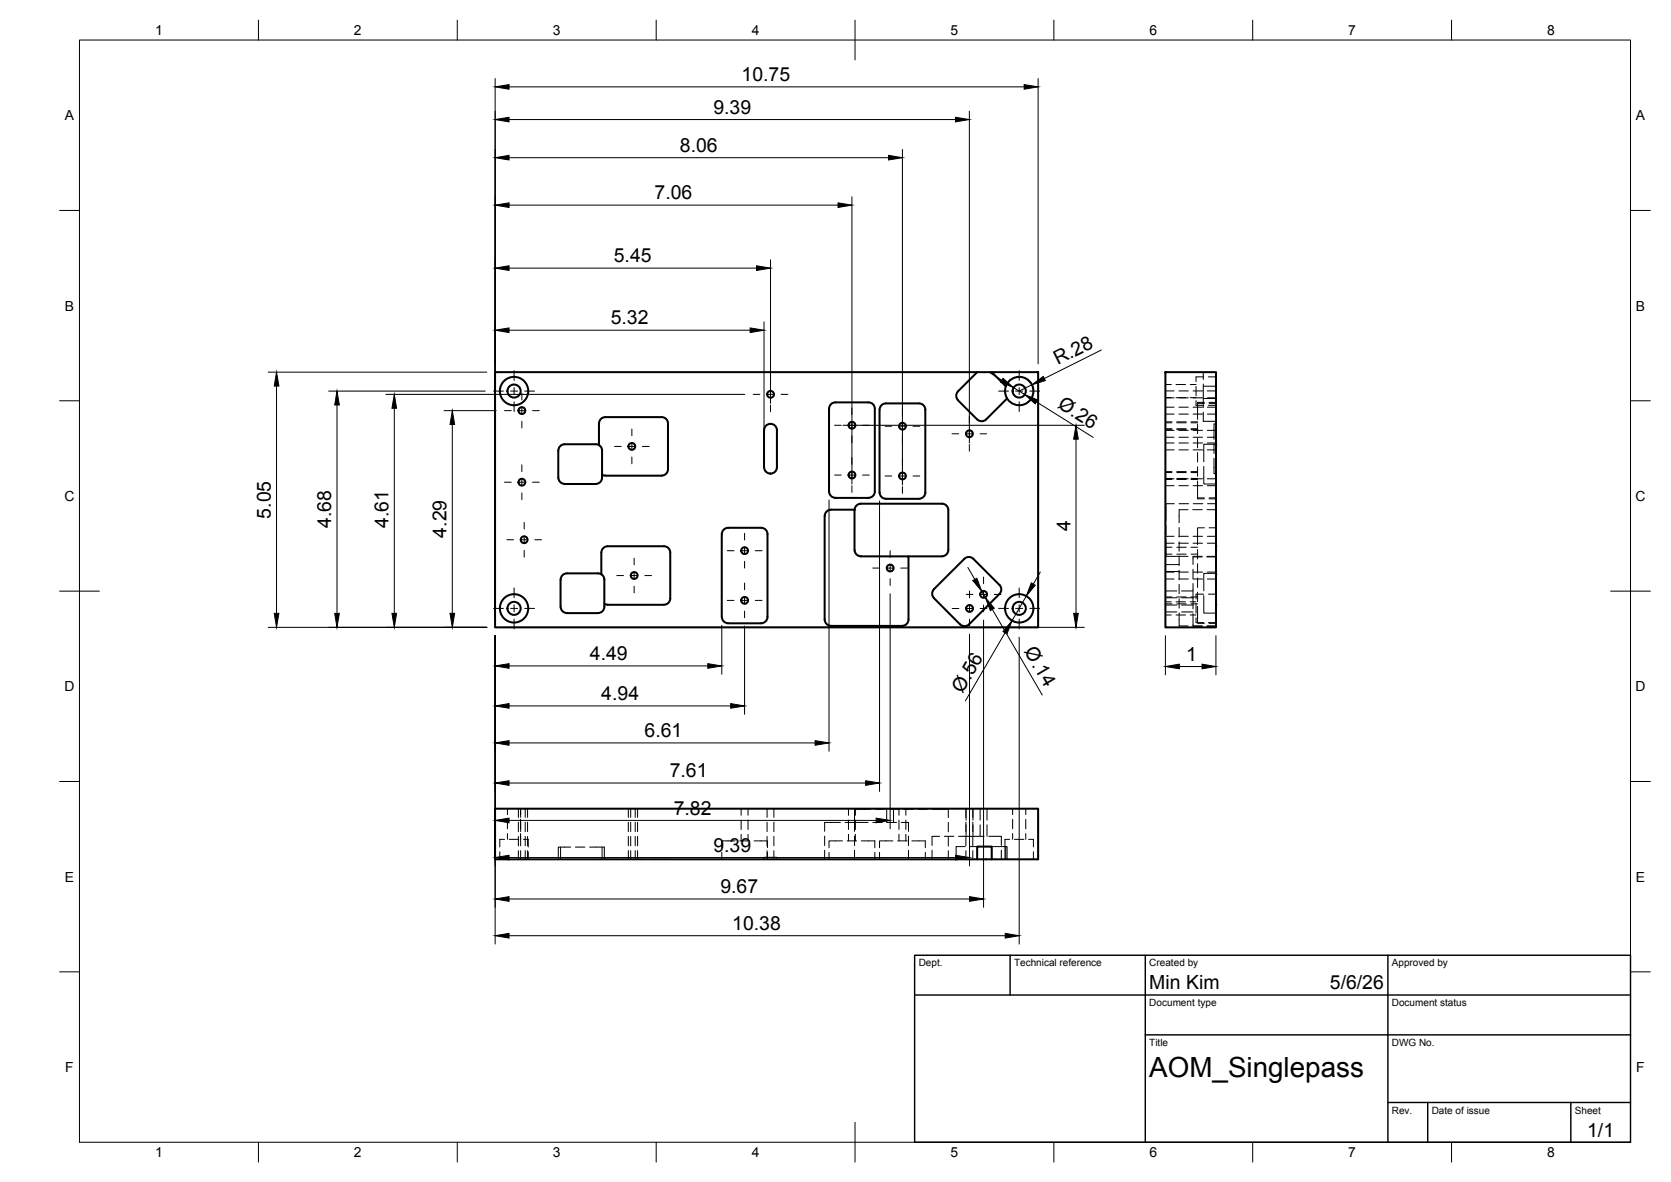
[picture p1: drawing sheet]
<svg xmlns="http://www.w3.org/2000/svg" width="420mm" height="297mm" viewBox="0 0 420 297" stroke-linecap="round" stroke-linejoin="round" font-family="sans-serif">
<!-- layer: Visible -->
<g fill="none" stroke="#000" stroke-width=".51">
<path d="M124.5 93.5h136.5v64.2h-136.5zM240.9 98.3a1.58 1.58 0 0 0 0 2.3l4.8 4.8a1.63 1.63 0 0 0 2.3 0l5.2-5.3M245.7 93.5l-4.8 4.8M249.4 93.5l3.5 3.6M293 93.5h12.8v64.2h-12.8zM142 111.6h7.8l.8 .3M142 111.6a1.58 1.58 0 0 0-1.6 1.6v6.8a1.62 1.62 0 0 0 1.6 1.6M150.6 111.9v-5.5a1.58 1.58 0 0 1 1.6-1.6h14.2a1.58 1.58 0 0 1 1.6 1.6v11.5a1.58 1.58 0 0 1-1.6 1.6M150.6 111.9a1.58 1.58 0 0 1 .8 1.3v6.1a1.76 1.76 0 0 1-1.6 2.3h-7.8M151.4 119.3l.8 .2M152.2 119.5h14.2M193.7 106.5a1.58 1.58 0 0 0-1.6 1.6v9.3a1.62 1.62 0 0 0 1.6 1.6"/>
<path d="M193.7 119h.1M193.8 106.5a1.58 1.58 0 0 1 1.5 1.6v9.3a1.58 1.58 0 0 1-1.5 1.6M209.1 101.4l.9-.3h8.4a1.58 1.58 0 0 1 1.6 1.6v20.8a1.58 1.58 0 0 1-1.6 1.6h-8.4a1.61 1.61 0 0 1-1.6-1.6l.1-20.8 .1-.5zM222.7 101.4h8.4a1.58 1.58 0 0 1 1.6 1.6v20.8a1.58 1.58 0 0 1-1.6 1.5l-8.4 .1M222.7 101.4a1.61 1.61 0 0 0-1.6 1.6l.1 20.8a1.58 1.58 0 0 0 1.5 1.5M151.2 138.9v5.4M152.8 137.3h14.2a1.58 1.58 0 0 1 1.5 1.5v11.6M152.8 137.3a1.58 1.58 0 0 0-1.6 1.5M183.1 132.6h8.3a1.58 1.58 0 0 1 1.6 1.6v20.9M183.1 132.6a1.58 1.58 0 0 0-1.6 1.6v20.9M214.9 128.1h-6a1.61 1.61 0 0 0-1.6 1.6l.1 26a1.58 1.58 0 0 0 1.5 1.6h17.9a1.62 1.62 0 0 0 1.6-1.6v-15.9h-11.9M216.5 126.6h20.4a1.58 1.58 0 0 1 1.5 1.6v10a1.58 1.58 0 0 1-1.5 1.6h-8.5"/>
<path d="M216.5 126.6a1.58 1.58 0 0 0-1.6 1.6v10a1.62 1.62 0 0 0 1.6 1.6M140.9 145.7v6.8M151.2 144.3a1.58 1.58 0 0 1 .8 1.4v6.1a1.76 1.76 0 0 1-1.6 2.3h-7.9a1.62 1.62 0 0 1-1.5-1.6M151.2 144.3l-.8-.2h-7.9a1.58 1.58 0 0 0-1.5 1.6M152 151.7l.8 .3M152.8 152h14.1M168.5 150.4a1.58 1.58 0 0 1-1.5 1.6M181.5 155a1.58 1.58 0 0 0 1.6 1.6M193 155a1.58 1.58 0 0 1-1.6 1.6h-8.3M234.8 148.1l7.7-7.7a1.57 1.57 0 0 1 2.2 0l6.6 6.6a1.58 1.58 0 0 1 0 2.2l-7.7 7.7a1.6 1.6 0 0 1-2.2 0M234.8 148.1a1.58 1.58 0 0 0 0 2.2l6.6 6.6M124.5 203.2h136.5v12.7h-11.6v-3.1h-3.7v3.1h-121.2z"/>
<path d="M245.7 215.9h3.7"/>
<circle cx="129.2" cy="98.3" r="1.65"/>
<circle cx="129.3" cy="98.3" r="3.6"/>
<circle cx="193.7" cy="99.1" r=".86"/>
<circle cx="256.3" cy="98.3" r="1.65"/>
<circle cx="256.3" cy="98.3" r="3.6"/>
<circle cx="131.2" cy="103.2" r=".86"/>
<circle cx="158.9" cy="112.2" r=".86"/>
<circle cx="214.2" cy="106.9" r=".86"/>
<circle cx="214.2" cy="119.4" r=".86"/>
<circle cx="226.9" cy="119.6" r=".86"/>
<circle cx="226.9" cy="107.1" r=".86"/>
<circle cx="243.7" cy="109" r=".86"/>
<circle cx="131.2" cy="121.2" r=".86"/>
<circle cx="131.8" cy="135.6" r=".86"/>
<circle cx="187.2" cy="138.4" r=".86"/>
<circle cx="129.2" cy="152.9" r="1.65"/>
<circle cx="129.3" cy="152.9" r="3.6"/>
<circle cx="159.5" cy="144.6" r=".86"/>
<circle cx="187.2" cy="150.9" r=".86"/>
<circle cx="223.8" cy="142.7" r=".86"/>
<circle cx="243.8" cy="152.9" r=".86"/>
<circle cx="247.3" cy="149.4" r=".86"/>
<circle cx="256.3" cy="152.9" r="1.65"/>
<circle cx="256.3" cy="152.9" r="3.6"/>
</g>
<!-- layer: Hidden -->
<g fill="none" stroke="#000" stroke-width=".25">
<path d="M293 99.9l2.2 .1M293 98.2h2.2M293 96.6h1.5M295.7 99.9l3.1 .1M295.7 96.6h2.4M296.4 98.2h2.4M299.3 99.9l3.1 .1M299.3 96.6h1.4M300 98.2h2.4M300.7 97.1v2.4M302.6 96.5v5.9M302.6 93.5v1.8"/>
<path d="M302.6 97.1h3.2M302.6 94.7h-1.9v1.2M303.6 100h2.2M303.6 98.2h2.2M303.8 94.7h2M293 104.1h2.2M293 102.3h2.2M293 109.9h2.2M293 108.1h2.2M293 113.1h2.2M293 111.3h2.2M293 118.5h1.7"/>
<path d="M293 118.8h1.7M293 107.7h1.7M293 106h1.7M293 108h1.7M293 106.2h1.7M295.9 118.5h2.4M295.9 118.8h2.4M295.9 107.7h2.4M295.9 106h2.4M295.9 108h2.4M295.9 106.2h2.4M296.4 104.1h2.4"/>
<path d="M296.4 102.3h2.4M296.4 109.9h2.4M296.4 108.1h2.4M296.4 113.1h2.4M296.4 111.3h2.4M299.5 118.5h1.6M299.5 118.8h1.6M299.5 107.7h1.6M299.5 106h1.6M299.5 108h1.6M299.5 106.2h1.6M300 104.1h2.4"/>
<path d="M300 102.3h2.4M300 109.9h2.4M300 108.1h2.4M300 113.1h2.4M300 111.3h2.4M300.7 100.7v1.2h1.9M301.1 101.4h1.7M301.1 106.6v2.4M301.1 110.2v2.3M301.1 113.7v2.4M301.1 117.3v2.4M302.6 103.6v2.3h3.2"/>
<path d="M302.6 100.1h3.2M302.7 117.2v4.4h3.1M302.8 101.1h-1.7v4.3M303.6 104.1h2.2M303.6 102.3h2.2M303.6 109.9h2.2M303.6 108.1h2.2M303.6 113.1h2.2M303.6 111.3h2.2M303.8 101.9h2M304 101.4h1.8M304 101.1h1.8"/>
<path d="M305.2 115.2v3.8h.6M305.2 111.6v2.4M305.8 111.6h-3.1v4.4M305.8 116.9v2.6M305.8 104.8v3.7M305.8 111.9v3.8M305.8 111.9h.1M305.8 106.5h-.6v3.9M305.8 109.7v2.2M293 136.5h2.2M293 134.8h2.2M293 122.1h2.2"/>
<path d="M293 120.3h2.2M293 139.3h1.7M293 137.5h1.7M293 120.2h1.7M293 120.5h1.7M293.2 135.6v4.2h5.5M293.2 132v2.4M295.3 126.6h-2.1v4.2M295.9 139.3h2.4M295.9 137.5h2.4M295.9 120.2h2.4M295.9 120.5h2.4"/>
<path d="M296.4 136.5h2.4M296.4 134.8h2.4M296.4 122.1h2.4M296.4 120.3h2.4M296.5 126.6h2.4M296.5 132.6v2.3M296.5 136.2v2.3M296.5 139.7v2.4M298.7 128.1h-2.2v3.3M299.5 139.3h1.6M299.5 137.5h1.6M299.5 120.2h1.6"/>
<path d="M299.5 120.5h1.6M299.9 139.8h2.4M299.9 128.1h2.4M300 136.5h2.4M300 134.8h2.4M300 122.1h2.4M300 120.3h2.4M300 126.6h2.4M301.1 120.9v4.2M301.1 138.1v2.4M302.3 140h-2.3v1.9M302.8 125.1h-1.7v.3h1.7"/>
<path d="M302.8 132.6h-1.7v4.3M303.4 140h2.4M303.5 139.8h2.3M303.5 128.1h2.3M303.6 136.5h2.2M303.6 134.8h2.2M303.6 122.1h2.2M303.6 120.3h2.2M303.6 126.6h2.2M304 125.4h1.8M304 125.1h1.8M304 132.6h1.8"/>
<path d="M305.8 137.3h.1M305.8 137.3v3.7M293 154.5h1.5M293 151.2h1.5M293 145.5h2.2M293 143.8h2.2M293 151.8h1.7M293 150h1.7M293 143.6h3.5M293 141.9h3.5M293 153.8h2.9M293 152h2.9"/>
<path d="M293 150.2h2.9M293 148.5h2.9M295.7 154.5h2.4M295.7 151.2h2.4M295.9 151.8h2.4M295.9 150h2.4M296.4 145.5h2.4M296.4 143.8h2.4M296.5 154v3.3h2.2M296.5 143.3v2.4M296.5 146.9v2.3M296.5 150.4v2.4"/>
<path d="M297.1 153.8h2.9M297.1 152h2.9M297.1 150.2h2.9M297.1 148.5h2.9M299.3 154.5h1.4M299.3 151.2h1.4M299.5 151.8h1.6M299.5 150h1.6M299.9 157.3h2.4M300 154.2v3.2h2.3M300 146.6v6.4M300 143.1v2.3"/>
<path d="M300 145.5h2.4M300 143.8h2.4M300.7 155.3v1.2h1.9M300.7 151.7v2.4M301.1 152.4v4.2h1.7M301.1 141.7v2.3M301.1 145.2v2.4M301.1 148.8v2.4M302.6 149.3h-1.9v1.2M302.7 149.7v4.4h3.1M303.4 157.4h2.4M303.5 157.3h2.3"/>
<path d="M303.6 145.5h2.2M303.6 143.8h2.2M303.8 149.3h2v2.7M303.8 156.5h2M304 156.6h1.8M305.8 152h.1M305.8 144.1h-3.1v4.4M305.8 144.3v3.8M305.8 144.3h.1M305.8 142.2v2.1M125.7 214v1.9M126.9 210.9h-1.2v1.9"/>
<path d="M127.6 203.2v1.5M127.6 205.9v2.4M127.6 209.5v1.4M128.1 210.9h2.3M130.3 203.2v2.2M130.3 206.6v2.4M130.3 210.2v2.4M130.3 213.8v2.1M130.9 203.2v1.5M130.9 205.9v2.4M130.9 209.5v1.4M130.9 203.2v2.2"/>
<path d="M130.9 206.6v2.4M130.9 210.2v2.4M130.9 213.8v2.1M131.6 210.9h1.2v1.9M132.1 203.2v2.2M132.1 206.6v2.4M132.1 210.2v2.4M132.1 213.8v2.1M132.7 203.2v2.2M132.7 206.6v2.4M132.7 210.2v2.4M132.7 213.8v2.1"/>
<path d="M132.8 214v1.9M140.9 212.9v3M143.5 212.9h-3.1v3M144.7 212.9h2.4M148.3 212.9h3.7v3M150.6 215.9h4.5M151.2 215.9h.1M151.4 212.9v3M152 215.9h.1M156.3 215.9h2.4M158 203.2v2.2M158 206.6v2.4"/>
<path d="M158 210.2v2.4M158 213.8v2.1M158.6 203.2v2.2M158.6 206.6v2.4M158.6 210.2v2.4M158.6 213.8v2.1M159.7 203.2v2.2M159.7 206.6v2.4M159.7 210.2v2.4M159.7 213.8v2.1M159.9 215.9h2.4M160.3 203.2v2.2"/>
<path d="M160.3 206.6v2.4M160.3 210.2v2.4M160.3 213.8v2.1M163.4 215.9h5.1M181.5 214.2v1.7M184.8 211.3h-3.3v1.7M186 211.3h2.4M186.4 203.2v1.7M186.4 206.1v2.4M186.4 209.7v1.6M188.1 203.2v1.7M188.1 206.1v2.4"/>
<path d="M188.1 209.7v1.6M189.6 211.3h3.4v1.7M192.1 215.9v-.5h3.2v.5M192.9 203.2v2.2M192.9 206.6v2.4M192.9 210.2v2.4M192.9 213.8v2.1M193 214.2v1.7M194.6 203.2v2.2M194.6 206.6v2.4M194.6 210.2v2.4M194.6 213.8v2.1"/>
<path d="M207.3 210.1v2.4M207.3 213.7v2.2M208.4 214.2v1.7M211.3 206.7h-4v2.2M211.8 211.3h-3.4v1.7M213 211.3h2.4M213.3 203.2v1.7M213.3 206.1v2.4M213.3 209.7v1.6M214.9 210.1v2.4M214.9 213.7v2.2M215.1 203.2v1.7"/>
<path d="M215.1 206.1v2.4M215.1 209.7v1.6M216.6 211.3h3.4v1.7M218.3 206.7h-3.4v2.2M218.9 203.4h-4v3.3h-2.4M219.5 206.7h2.3M220 214.2v1.7M220.1 203.4h2.4M221.1 214.2v1.7M222.9 203.2v3.5M223 206.7h2.4M223.7 203.4h2.4"/>
<path d="M224.5 211.3h-3.4v1.7M224.7 203.2v3.5M225.7 211.3h2.4M226 203.2v1.7M226 206.1v2.4M226 209.7v1.6M226.6 206.7h1.8v2.2M227.2 203.4h2.4M227.8 203.2v1.7M227.8 206.1v2.4M227.8 209.7v1.6M228.4 210.1v2.4"/>
<path d="M228.4 213.7v2.2M229.3 211.3h3.4v1.7M230.8 203.4h2.4M232.7 214.2v1.7M234.4 213.6v2.3M234.4 203.4h4v2.1M236.3 210.2h-1.9v2.3M237.4 210.2h2.4M238.4 206.7v2.3M238.4 210.2v2.4M238.4 213.8v2.1M241 210.2h6.4"/>
<path d="M242.7 212.8h-2.3v3.1M242.9 203.2v2.9M242.9 206.6v6M242.9 213.8v2.1M243.9 212.8h1.8M244.6 203.2v2.2M244.6 206.6v2.4M244.6 210.2v2.4M244.6 213.8v2.1M244.6 203.2v2.9M244.6 207.3v2.9M246.4 203.2v2.9"/>
<path d="M246.4 207.3v2.9M248.2 203.2v2.9M248.2 207.3v2.9M248.6 210.2h3.2v2.3M249.4 212.8h3.5v3.1M251.8 213.6v2.3M252.9 212.8h.3v3.1M253.9 210.9h-1.2v5M254.6 203.2v1.5M254.6 205.9v2.4M254.6 209.5v1.4M255.1 210.9h2.4"/>
<path d="M257.9 203.2v1.5M257.9 205.9v2.4M257.9 209.5v1.4M258.6 210.9h1.2v1.9M259.8 214v1.9"/>
</g>
<!-- layer: BORDER -->
<g fill="none" stroke="#000" stroke-width=".25">
<path d="M20 10.1h390v276.9h-390zM65 5.1v5M115 5.1v5M165 5.1v5M215 5.1v10M265 5.1v5M315 5.1v5M365 5.1v5M15 52.9h5M410 52.9h5M15 100.7h5M410 100.7h5"/>
<path d="M15 148.6h10M405 148.6h10M15 196.4h5M410 196.4h5M15 244.2h5M410 244.2h5M65 287v5M115 287v5M165 287v5M215 282.1v9.9M265 287v5M315 287v5"/>
<path d="M365 287v5"/>
</g>
<!-- layer: TITLEBLOCK -->
<path d="M230 240.1h180v46.9h-180zM230 250h180M254 240.1v9.9M288 240.1v46.9M349 240.1v46.9M288 260.1h122M349 277.1h61M359 277.1v9.9M395 277.1v9.9" fill="none" stroke="#000" stroke-width=".36"/>
<!-- layer: Smart Centers -->
<g fill="none" stroke="#000" stroke-width=".25">
<path d="M124.1 98.3h2.5M128.4 98.3h1.8M129.3 93.1v2.5M129.3 97.4v1.8M131.2 98.8v1.7M131.9 98.3h2.5M189.4 99.1h1.7M192.8 99.1h1.8M193.7 94.7v1.7M193.7 98.2v1.8M196.4 99.1h1.7M251.1 98.3h2.5"/>
<path d="M255.4 98.3h1.8M256.3 93.1v2.5M256.3 97.4v1.8M258.9 98.3h2.5M126.9 103.2h1.6M129.3 101v2.4M130.3 103.2h1.8M131.2 102.3v1.8M131.2 105.9v1.7M131.2 116.8v1.7M133.9 103.2h1.7M154.5 112.2h1.7"/>
<path d="M158 112.2h1.8M158.9 107.8v1.7M158.9 111.3v1.8M158.9 114.9v1.7M161.5 112.2h1.7M193.7 101.8v1.7M209.8 119.4h1.7M209.8 106.9h1.7M213.3 119.4h1.8M213.3 106.9h1.8M214.2 102.5v1.7M214.2 106v1.8"/>
<path d="M214.2 109.6v1.6M214.2 115v1.7M214.2 118.5v1.8M216.9 119.4h1.7M216.9 106.9h1.7M222.5 119.6h1.7M222.5 107.1h1.7M226 119.6h1.8M226 107.1h1.8M226.9 102.8v1.6M226.9 106.2v1.8M226.9 109.8v1.7"/>
<path d="M226.9 115.2v1.7M226.9 118.7v1.8M229.6 119.6h1.7M229.6 107.1h1.7M239.4 109h1.6M242.8 109h1.8M243.7 104.7v1.6M243.7 108.1v1.8M243.7 111.7v1.7M246.4 109h1.7M256.3 101v2.4M126.9 121.2h1.6"/>
<path d="M127.4 135.6h1.7M130.3 121.2h1.8M130.9 135.6h1.8M131.2 120.3v1.8M131.2 123.9v1.6M131.8 131.3v1.7M131.8 134.8v1.7M131.8 138.3v1.7M133.9 121.2h1.7M134.5 135.6h1.7M182.9 138.4h1.7M186.3 138.4h1.8"/>
<path d="M187.2 134v1.7M187.2 137.5v1.8M189.9 138.4h1.7M214.2 122.1v1.6M223.8 138.4v1.7M226.9 122.3v1.7M124.1 152.9h2.5M128.4 152.9h1.8M129.3 147.8v2.4M129.3 152v1.8M129.3 155.6v2.4M131.9 152.9h2.5"/>
<path d="M155.1 144.6h1.7M158.6 144.6h1.7M159.4 140.3v1.7M159.4 143.7v1.8M159.4 147.3v1.7M162.1 144.6h1.7M182.9 150.9h1.7M186.3 150.9h1.8M187.2 141.1v1.7M187.2 146.5v1.7M187.2 150v1.8M187.2 153.6v1.6"/>
<path d="M189.9 150.9h1.7M219.4 142.8h1.7M222.9 142.8h1.8M223.8 141.9v1.7M223.8 145.4v1.7M226.5 142.8h1.7M239.4 152.9h1.7M242.9 152.9h1.8M243 149.4h1.6M243.8 148.5v1.7M243.8 152v1.8M243.8 155.6v1.7"/>
<path d="M246.4 149.4h1.8M246.4 152.9h1.7M247.3 145v1.7M247.3 148.5v1.8M247.3 152v1.7M250 149.4h1.7M251.1 152.9h2.5M255.4 152.9h1.8M256.3 147.8v2.4M256.3 152v1.8M256.3 155.6v2.4M258.9 152.9h2.5"/>
</g>
<!-- layer: FD_Dimensions -->
<g fill="none" stroke="#000" stroke-width=".25">
<path d="M124.5 19.7v135.9M261 19.7v71.7M128 21.8h129.5M128 30h112.2M128 39.6h95.4M226.9 37.5v84.4M243.7 27.9v83.4M128 51.5h82.7M214.2 49.5v72.1M128 67.4h62.2M193.7 65.3v36.1M67.4 93.5h55"/>
<path d="M69.5 97v57.1M82.6 98.3h39.4M97 99.1h90.3M128 83h60.6M192.1 80.9v34.4M248.9 93.7l3 1.9M254.2 95.4a3.6 3.6 0 0 1 3.9-.2 3.6 3.6 0 0 1 1.7 3.5M254.8 97.4l2.9 1.8M259.5 96.7l-3.2 1.6M276.9 88l-14.3 7.1M84.7 101.8v52.3M99.1 102.6v51.5"/>
<path d="M111.6 103.2h13.2M113.7 106.7v47.4M211.9 106.9h60.7M260.6 101l14.3 8.9M270.6 110.4v43.7M208.4 125.6v63.2M221.1 125.9v73M67.4 157.7h55M124.5 159.8v77.4M126.6 157.7h146M181.5 157.1v12.3M187.2 157.3v22.2"/>
<path d="M223.8 149.2v59.1M243.4 142.6l1.7 3M243.8 159.4v58.2M246.9 148.6l.8 1.5M247.3 155.8v72.2M249.5 153.1l12.6 21.6M252.7 159l-10 17.1M258 149.8l-3.5 6.2M261.6 143.7l-1.8 3.1M293 159.8v9.8M305.7 159.8v9.8M128 177.4h55.7"/>
<path d="M128 167.4h50M256.3 160.1v77.1M296.5 167.5h5.7M128 196.8h89.7M128 186.7h77M128 215.5h112.3M128 206.2h92.3M128 235.1h124.8M128 225.9h115.8"/>
</g>
<g fill="#000" stroke="#000" stroke-width=".25">
<path d="M124.5 21.8l3.5-.5v1.1zM124.5 30l3.5-.5v1.1zM124.5 39.6l3.5-.6v1.2zM223.4 39l3.5 .6-3.5 .6zM240.2 29.5l3.5 .5-3.5 .6zM257.5 21.3l3.5 .5-3.5 .6zM124.5 51.5l3.5-.5v1.1zM210.7 51l3.5 .5-3.5 .6zM124.5 67.4l3.5-.6v1.2zM190.2 66.8l3.5 .6-3.5 .6zM69.5 93.5l.6 3.5h-1.1zM124.5 83l3.5-.6v1.2z"/>
<path d="M188.6 82.4l3.5 .6-3.5 .6zM252.2 95.1l2.6 2.3-3.2-1.4zM259.5 96.7l2.8-2.1 .5 1zM84.7 98.3l.6 3.5h-1.1zM99.1 99.1l.6 3.5h-1.1zM113.7 103.2l.6 3.5h-1.1zM257.7 99.2l3.2 1.3-.6 1zM270.6 106.9l.5 3.5h-1.1zM69 154.1h1.1l-.6 3.6zM84.2 154.1h1.1l-.6 3.6zM98.6 154.1h1.1l-.6 3.6zM113.2 154.1h1.1l-.6 3.6z"/>
<path d="M244.6 145.9l1-.6 1.3 3.3zM247.7 150.1l2.3 2.8-1 .5zM254.5 156l-1.3 3.3-1-.6zM259.3 146.5l1 .6-2.3 2.7zM270 154.1h1.1l-.5 3.6zM124.5 177.4l3.5-.6v1.2zM124.5 167.4l3.5-.6v1.1zM178 166.8l3.5 .6-3.5 .5zM183.7 176.8l3.5 .6-3.5 .6zM293 167.5l3.5-.6v1.2zM302.2 166.9l3.5 .6-3.5 .6zM124.5 196.8l3.5-.6v1.2z"/>
<path d="M124.5 186.7l3.5-.6v1.2zM205 186.1l3.4 .6-3.4 .6zM217.7 196.2l3.4 .6-3.4 .6zM124.5 215.5l3.5-.6v1.2zM124.5 206.2l3.5-.6v1.2zM220.3 205.6l3.5 .6-3.5 .6zM240.3 214.9l3.5 .6-3.5 .6zM124.5 235.1l3.5-.5v1.1zM124.5 225.9l3.5-.6v1.2zM243.8 225.3l3.5 .6-3.5 .6zM252.8 234.6l3.5 .5-3.5 .6z"/>
</g>
<text font-size="7" x="289" y="270.6">AOM_Singlepass</text>
<g font-size="4.9">
<text x="186.5" y="20.4">10.75</text>
<text x="179.4" y="28.6">9.39</text>
<text x="171" y="38.2">8.06</text>
<text x="164.6" y="50.1">7.06</text>
<text x="154.3" y="65.9">5.45</text>
<text x="153.6" y="81.5">5.32</text>
<text x="266" y="91.8" transform="rotate(-27 266 91.8)">R.28</text>
<text x="265.7" y="102.4" transform="rotate(32 265.7 102.4)">Ø.26</text>
<text x="68.1" y="130.4" transform="rotate(-90 68.1 130.4)">5.05</text>
<text x="83.3" y="132.7" transform="rotate(-90 83.3 132.7)">4.68</text>
<text x="97.7" y="132.7" transform="rotate(-90 97.7 132.7)">4.61</text>
<text x="112.3" y="135.1" transform="rotate(-90 112.3 135.1)">4.29</text>
<text x="269.1" y="133.5" transform="rotate(-90 269.1 133.5)">4</text>
<text x="148.3" y="165.9">4.49</text>
<text x="257.5" y="163.7" transform="rotate(60 257.5 163.7)">Ø.14</text>
<text x="298.2" y="166.1">1</text>
<text x="151.2" y="175.9">4.94</text>
<text x="242" y="174.3" transform="rotate(-60 242 174.3)">Ø.56</text>
<text x="162.1" y="185.2">6.61</text>
<text x="168.4" y="195.3">7.61</text>
<text x="169.4" y="204.7">7.82</text>
<text x="179.4" y="214">9.39</text>
<text x="181.1" y="224.5">9.67</text>
<text x="184.1" y="233.7">10.38</text>
<text x="289" y="248.5">Min Kim</text>
<text x="334.4" y="248.5">5/6/26</text>
<text x="399.1" y="285.7">1/1</text>
</g>
<g font-size="3.5">
<text x="39" y="8.8">1</text>
<text x="89" y="8.8">2</text>
<text x="139" y="8.8">3</text>
<text x="189" y="8.8">4</text>
<text x="239" y="8.8">5</text>
<text x="289" y="8.8">6</text>
<text x="339" y="8.8">7</text>
<text x="389" y="8.8">8</text>
<text x="16.3" y="30.2">A</text>
<text x="411.3" y="30.2">A</text>
<text x="16.3" y="78">B</text>
<text x="411.3" y="78">B</text>
<text x="16.2" y="125.9">C</text>
<text x="411.2" y="125.9">C</text>
<text x="16.2" y="173.7">D</text>
<text x="411.2" y="173.7">D</text>
<text x="16.3" y="221.6">E</text>
<text x="411.3" y="221.6">E</text>
<text x="16.4" y="269.4">F</text>
<text x="411.4" y="269.4">F</text>
<text x="39" y="290.8">1</text>
<text x="89" y="290.8">2</text>
<text x="139" y="290.8">3</text>
<text x="189" y="290.8">4</text>
<text x="239" y="290.8">5</text>
<text x="289" y="290.8">6</text>
<text x="339" y="290.8">7</text>
<text x="389" y="290.8">8</text>
</g>
<g font-size="2.5">
<text x="231" y="242.9">Dept.</text>
<text x="255" y="242.9">Technical reference</text>
<text x="289" y="242.9">Created by</text>
<text x="350" y="242.9">Approved by</text>
<text x="289" y="252.8">Document type</text>
<text x="350" y="252.8">Document status</text>
<text x="289" y="262.9">Title</text>
<text x="350" y="262.9">DWG No.</text>
<text x="350" y="279.9">Rev.</text>
<text x="360" y="279.9">Date of issue</text>
<text x="396" y="279.9">Sheet</text>
</g>
</svg>
